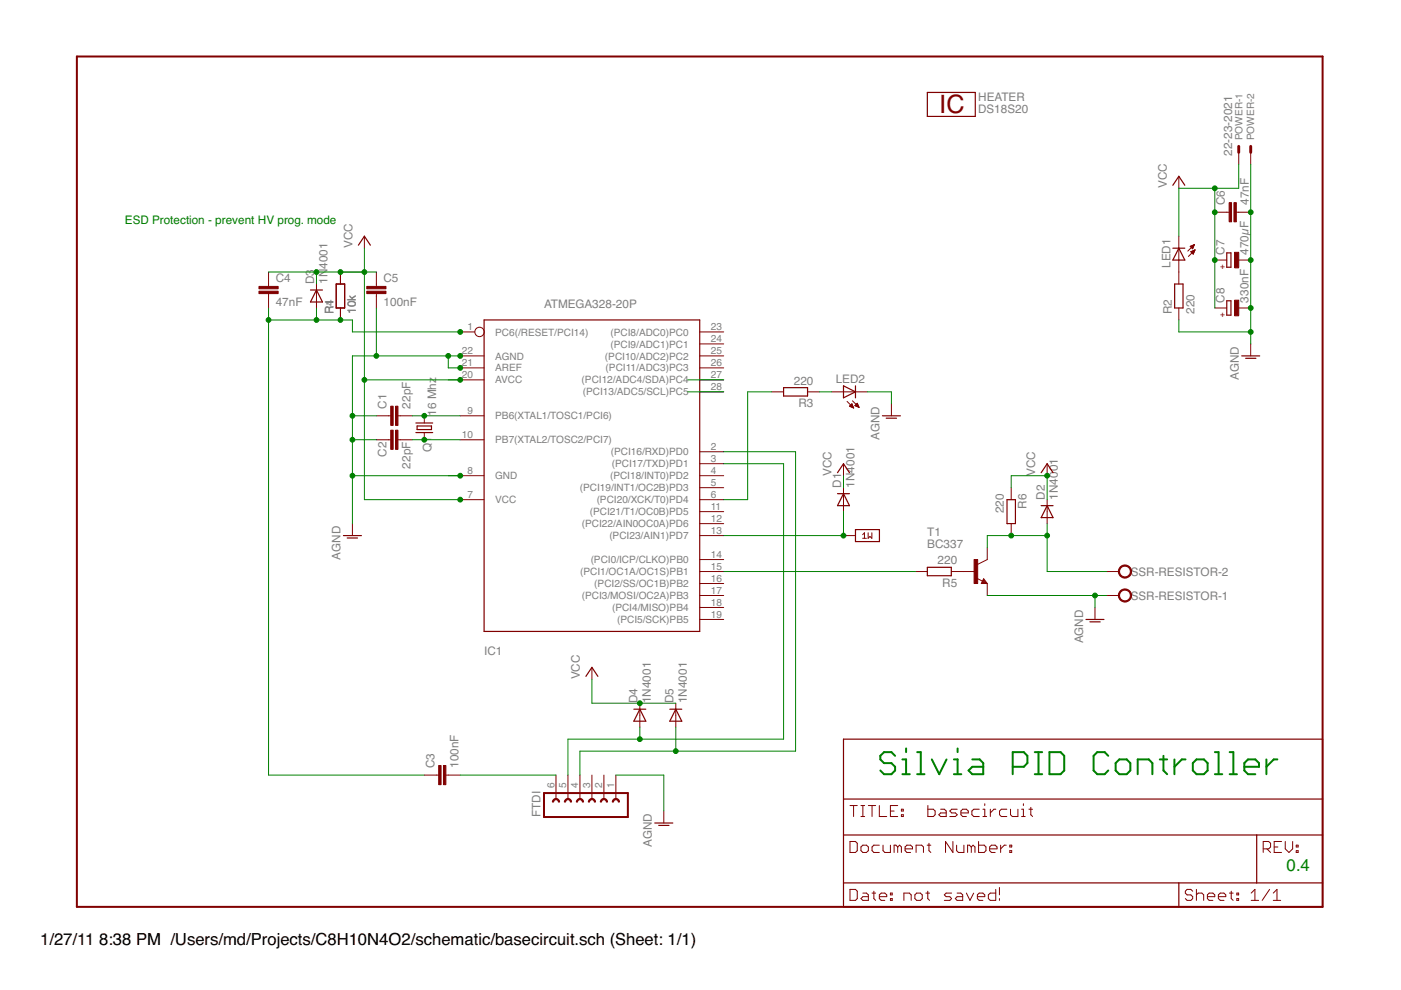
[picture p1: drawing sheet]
<svg xmlns="http://www.w3.org/2000/svg" width="297mm" height="210mm" viewBox="0 0 297 210" stroke-linecap="round" stroke-linejoin="round" font-family="sans-serif">
<g fill="#800000" stroke="#800000" stroke-width=".21">
<path d="M77.3 50.1v2.5z"/>
<path d="M74.7 111v2.6z"/>
<path d="M148.4 131.3h5z"/>
<path d="M97.6 93.2h5z"/>
<path d="M97.6 88.2h5z"/>
<path d="M97.6 100.9h5z"/>
<path d="M97.6 105.9h5z"/>
<path d="M97.6 75.5h5z"/>
<path d="M97.6 78h5z"/>
<path d="M97.6 80.5h5z"/>
<path d="M148.4 128.8h5z"/>
<path d="M148.4 126.3h5z"/>
<path d="M148.4 123.7h5z"/>
<path d="M148.4 121.2h5z"/>
<path d="M148.4 118.6h5z"/>
<path d="M148.4 113.6h5z"/>
<path d="M148.4 111h5z"/>
<path d="M148.4 108.5h5z"/>
<path d="M148.4 105.9h5z"/>
<path d="M148.4 103.4h5z"/>
<path d="M148.4 100.9h5z"/>
<path d="M148.4 98.3h5z"/>
<path d="M148.4 95.8h5z"/>
<path d="M148.4 83.1h5z"/>
<path d="M148.4 80.5h5z"/>
<path d="M148.4 78h5z"/>
<path d="M148.4 75.5h5z"/>
<path d="M148.4 72.9h5z"/>
<path d="M148.4 70.4h5z"/>
<path d="M97.6 70.4h3.1z"/>
<path d="M72.2 57.7v2.5z"/>
<path d="M72.2 65.3v2.5z"/>
<path d="M79.8 88.2h2.5z"/>
<path d="M84.9 88.2h2.5z"/>
<path d="M82.3 88.2h.5z"/>
<path d="M84.4 88.2h.5z"/>
<path d="M79.8 93.2h2.5z"/>
<path d="M84.9 93.2h2.5z"/>
<path d="M82.3 93.2h.5z"/>
<path d="M84.4 93.2h.5z"/>
<path d="M180.2 188.6v2.3z"/>
<path d="M180.2 190.9h1.2z"/>
<path d="M181.4 190.9l.4-.4z"/>
<path d="M181.8 189v1.5z"/>
<path d="M181.4 188.6l.4 .4z"/>
<path d="M180.2 188.6h1.2z"/>
<path d="M182.9 189.4h.8z"/>
<path d="M183.7 189.4l.4 .3z"/>
<path d="M184.1 189.7v1.2z"/>
<path d="M182.9 190.9h1.2z"/>
<path d="M182.5 190.5l.4 .4z"/>
<path d="M182.5 190.5l.4-.4z"/>
<path d="M182.9 190.1h1.2z"/>
<path d="M185.3 189v1.5z"/>
<path d="M185.3 190.5l.4 .4z"/>
<path d="M184.9 189.4h.8z"/>
<path d="M186.8 190.9h.8z"/>
<path d="M186.4 190.5l.4 .4z"/>
<path d="M186.4 189.7v.8z"/>
<path d="M186.4 189.7l.4-.3z"/>
<path d="M186.8 189.4h.8z"/>
<path d="M187.6 189.4l.4 .3z"/>
<path d="M188 189.7v.4z"/>
<path d="M186.4 190.1h1.6z"/>
<path d="M188.8 189.4h.4z"/>
<path d="M189.2 189.4v.3z"/>
<path d="M188.8 189.7h.4z"/>
<path d="M188.8 189.4v.3z"/>
<path d="M188.8 190.5h.4z"/>
<path d="M189.2 190.5v.4z"/>
<path d="M188.8 190.9h.4z"/>
<path d="M188.8 190.5v.4z"/>
<path d="M191.6 189.4v1.5z"/>
<path d="M191.6 189.4h1.2z"/>
<path d="M192.8 189.4l.4 .3z"/>
<path d="M193.2 189.7v1.2z"/>
<path d="M194.4 190.9h.7z"/>
<path d="M195.1 190.9l.4-.4z"/>
<path d="M195.5 189.7v.8z"/>
<path d="M195.1 189.4l.4 .3z"/>
<path d="M194.4 189.4h.7z"/>
<path d="M194.4 189.4l-.4 .3z"/>
<path d="M194 189.7v.8z"/>
<path d="M194 190.5l.4 .4z"/>
<path d="M196.7 189v1.5z"/>
<path d="M196.7 190.5l.4 .4z"/>
<path d="M196.3 189.4h.8z"/>
<path d="M200.2 190.9h1.2z"/>
<path d="M201.4 190.9l.4-.4z"/>
<path d="M201.4 190.1l.4 .4z"/>
<path d="M200.6 190.1h.8z"/>
<path d="M200.2 189.7l.4 .4z"/>
<path d="M200.2 189.7l.4-.3z"/>
<path d="M200.6 189.4h1.2z"/>
<path d="M202.9 189.4h.8z"/>
<path d="M203.7 189.4l.4 .3z"/>
<path d="M204.1 189.7v1.2z"/>
<path d="M202.9 190.9h1.2z"/>
<path d="M202.5 190.5l.4 .4z"/>
<path d="M202.9 190.1l-.4 .4z"/>
<path d="M202.9 190.1h1.2z"/>
<path d="M204.9 189.4l.8 1.5z"/>
<path d="M206.4 189.4l-.7 1.5z"/>
<path d="M207.6 190.9h.8z"/>
<path d="M207.2 190.5l.4 .4z"/>
<path d="M207.2 189.7v.8z"/>
<path d="M207.2 189.7l.4-.3z"/>
<path d="M207.6 189.4h.8z"/>
<path d="M208.4 189.4l.4 .3z"/>
<path d="M208.8 189.7v.4z"/>
<path d="M207.2 190.1h1.6z"/>
<path d="M211.1 188.6v2.3z"/>
<path d="M210 190.9h1.1z"/>
<path d="M209.5 190.5l.5 .4z"/>
<path d="M209.5 189.7v.8z"/>
<path d="M209.5 189.7l.5-.3z"/>
<path d="M210 189.4h1.1z"/>
<path d="M211.9 190.5v.4z"/>
<path d="M211.9 188.2v1.5z"/>
<path d="M252.5 188.6l.4 .4z"/>
<path d="M251.7 188.6h.8z"/>
<path d="M251.7 188.6l-.4 .4z"/>
<path d="M251.3 189v.4z"/>
<path d="M251.3 189.4l.4 .3z"/>
<path d="M251.7 189.7h.8z"/>
<path d="M252.5 189.7l.4 .4z"/>
<path d="M252.9 190.1v.4z"/>
<path d="M252.5 190.9l.4-.4z"/>
<path d="M251.7 190.9h.8z"/>
<path d="M251.3 190.5l.4 .4z"/>
<path d="M253.7 188.6v2.3z"/>
<path d="M253.7 189.7l.3-.3z"/>
<path d="M254 189.4h.8z"/>
<path d="M254.8 189.4l.4 .3z"/>
<path d="M255.2 189.7v1.2z"/>
<path d="M256.4 190.9h.8z"/>
<path d="M256 190.5l.4 .4z"/>
<path d="M256 189.7v.8z"/>
<path d="M256 189.7l.4-.3z"/>
<path d="M256.4 189.4h.8z"/>
<path d="M257.2 189.4l.4 .3z"/>
<path d="M257.6 189.7v.4z"/>
<path d="M256 190.1h1.6z"/>
<path d="M258.7 190.9h.8z"/>
<path d="M258.3 190.5l.4 .4z"/>
<path d="M258.3 189.7v.8z"/>
<path d="M258.3 189.7l.4-.3z"/>
<path d="M258.7 189.4h.8z"/>
<path d="M259.5 189.4l.4 .3z"/>
<path d="M259.9 189.7v.4z"/>
<path d="M258.3 190.1h1.6z"/>
<path d="M261 189v1.5z"/>
<path d="M261 190.5l.5 .4z"/>
<path d="M260.7 189.4h.8z"/>
<path d="M262.2 189.4h.4z"/>
<path d="M262.6 189.4v.3z"/>
<path d="M262.2 189.7h.4z"/>
<path d="M262.2 189.4v.3z"/>
<path d="M262.2 190.5h.4z"/>
<path d="M262.6 190.5v.4z"/>
<path d="M262.2 190.9h.4z"/>
<path d="M262.2 190.5v.4z"/>
<path d="M265.3 189.4l.8-.8z"/>
<path d="M266.1 188.6v2.3z"/>
<path d="M265.3 190.9h1.5z"/>
<path d="M269.2 188.6l-1.6 2.3z"/>
<path d="M270 189.4l.7-.8z"/>
<path d="M270.7 188.6v2.3z"/>
<path d="M270 190.9h1.5z"/>
<path d="M267.8 178.4v2.3z"/>
<path d="M267.8 178.4h1.2z"/>
<path d="M269 178.4l.4 .4z"/>
<path d="M269.4 178.8v.8z"/>
<path d="M269.4 179.6l-.4 .4z"/>
<path d="M267.8 180h1.2z"/>
<path d="M268.6 180l.8 .7z"/>
<path d="M270.2 178.4h1.5z"/>
<path d="M270.2 178.4v2.3z"/>
<path d="M270.2 180.7h1.5z"/>
<path d="M270.2 179.6h.7z"/>
<path d="M272.5 178.4v1.6z"/>
<path d="M272.5 180l.8 .7z"/>
<path d="M273.3 180.7l.8-.7z"/>
<path d="M274.1 178.4v1.6z"/>
<path d="M274.8 179.2h.4z"/>
<path d="M275.2 179.2v.4z"/>
<path d="M274.8 179.6h.4z"/>
<path d="M274.8 179.2v.4z"/>
<path d="M274.8 180.4h.4z"/>
<path d="M275.2 180.4v.3z"/>
<path d="M274.8 180.7h.4z"/>
<path d="M274.8 180.4v.3z"/>
<path d="M181 170.8v2.3z"/>
<path d="M180.2 170.8h1.6z"/>
<path d="M182.5 173.1h.8z"/>
<path d="M182.9 170.8v2.3z"/>
<path d="M182.5 170.8h.8z"/>
<path d="M184.9 170.8v2.3z"/>
<path d="M184.1 170.8h1.6z"/>
<path d="M186.4 170.8v2.3z"/>
<path d="M186.4 173.1h1.6z"/>
<path d="M188.8 170.8h1.5z"/>
<path d="M188.8 170.8v2.3z"/>
<path d="M188.8 173.1h1.5z"/>
<path d="M188.8 172h.8z"/>
<path d="M191.1 171.6h.4z"/>
<path d="M191.5 171.6v.4z"/>
<path d="M191.1 172h.4z"/>
<path d="M191.1 171.6v.4z"/>
<path d="M191.1 172.7h.4z"/>
<path d="M191.5 172.7v.4z"/>
<path d="M191.1 173.1h.4z"/>
<path d="M191.1 172.7v.4z"/>
<path d="M180.2 178.4v2.3z"/>
<path d="M180.2 180.7h1.2z"/>
<path d="M181.4 180.7l.4-.3z"/>
<path d="M181.8 178.8v1.6z"/>
<path d="M181.4 178.4l.4 .4z"/>
<path d="M180.2 178.4h1.2z"/>
<path d="M182.9 180.7h.8z"/>
<path d="M183.7 180.7l.4-.3z"/>
<path d="M184.1 179.6v.8z"/>
<path d="M183.7 179.2l.4 .4z"/>
<path d="M182.9 179.2h.8z"/>
<path d="M182.5 179.6l.4-.4z"/>
<path d="M182.5 179.6v.8z"/>
<path d="M182.5 180.4l.4 .3z"/>
<path d="M185.3 179.2h1.1z"/>
<path d="M184.9 179.6l.4-.4z"/>
<path d="M184.9 179.6v.8z"/>
<path d="M184.9 180.4l.4 .3z"/>
<path d="M185.3 180.7h1.1z"/>
<path d="M187.2 179.2v1.2z"/>
<path d="M187.2 180.4l.4 .3z"/>
<path d="M187.6 180.7h1.2z"/>
<path d="M188.8 179.2v1.5z"/>
<path d="M189.6 179.2v1.5z"/>
<path d="M189.6 179.2h.3z"/>
<path d="M189.9 179.2l.4 .4z"/>
<path d="M190.3 179.6v1.1z"/>
<path d="M190.3 179.6l.4-.4z"/>
<path d="M190.7 179.2l.4 .4z"/>
<path d="M191.1 179.6v1.1z"/>
<path d="M192.3 180.7h.8z"/>
<path d="M191.9 180.4l.4 .3z"/>
<path d="M191.9 179.6v.8z"/>
<path d="M191.9 179.6l.4-.4z"/>
<path d="M192.3 179.2h.8z"/>
<path d="M193.1 179.2l.4 .4z"/>
<path d="M193.5 179.6v.4z"/>
<path d="M191.9 180h1.6z"/>
<path d="M194.2 179.2v1.5z"/>
<path d="M194.2 179.2h1.2z"/>
<path d="M195.4 179.2l.4 .4z"/>
<path d="M195.8 179.6v1.1z"/>
<path d="M197 178.8v1.6z"/>
<path d="M197 180.4l.4 .3z"/>
<path d="M196.6 179.2h.8z"/>
<path d="M200.5 178.4v2.3z"/>
<path d="M200.5 178.4l1.5 2.3z"/>
<path d="M202 178.4v2.3z"/>
<path d="M202.8 179.2v1.2z"/>
<path d="M202.8 180.4l.4 .3z"/>
<path d="M203.2 180.7h1.2z"/>
<path d="M204.4 179.2v1.5z"/>
<path d="M205.1 179.2v1.5z"/>
<path d="M205.1 179.2h.4z"/>
<path d="M205.5 179.2l.4 .4z"/>
<path d="M205.9 179.6v1.1z"/>
<path d="M205.9 179.6l.4-.4z"/>
<path d="M206.3 179.2l.4 .4z"/>
<path d="M206.7 179.6v1.1z"/>
<path d="M207.5 178.4v2.3z"/>
<path d="M207.5 180.7h1.2z"/>
<path d="M208.7 180.7l.3-.3z"/>
<path d="M209 179.6v.8z"/>
<path d="M208.7 179.2l.3 .4z"/>
<path d="M207.5 179.2h1.2z"/>
<path d="M210.2 180.7h.8z"/>
<path d="M209.8 180.4l.4 .3z"/>
<path d="M209.8 179.6v.8z"/>
<path d="M209.8 179.6l.4-.4z"/>
<path d="M210.2 179.2h.8z"/>
<path d="M211 179.2l.4 .4z"/>
<path d="M211.4 179.6v.4z"/>
<path d="M209.8 180h1.6z"/>
<path d="M212.2 179.2v1.5z"/>
<path d="M212.2 180l.7-.8z"/>
<path d="M212.9 179.2h.4z"/>
<path d="M214.1 179.2h.4z"/>
<path d="M214.5 179.2v.4z"/>
<path d="M214.1 179.6h.4z"/>
<path d="M214.1 179.2v.4z"/>
<path d="M214.1 180.4h.4z"/>
<path d="M214.5 180.4v.3z"/>
<path d="M214.1 180.7h.4z"/>
<path d="M214.1 180.4v.3z"/>
<path d="M196.7 170.8v2.3z"/>
<path d="M196.7 173.1h1.2z"/>
<path d="M197.9 173.1l.4-.4z"/>
<path d="M198.3 172v.7z"/>
<path d="M197.9 171.6l.4 .4z"/>
<path d="M196.7 171.6h1.2z"/>
<path d="M199.4 171.6h.8z"/>
<path d="M200.2 171.6l.4 .4z"/>
<path d="M200.6 172v1.1z"/>
<path d="M199.4 173.1h1.2z"/>
<path d="M199.1 172.7l.3 .4z"/>
<path d="M199.1 172.7l.3-.3z"/>
<path d="M199.4 172.4h1.2z"/>
<path d="M201.4 173.1h1.2z"/>
<path d="M202.6 173.1l.3-.4z"/>
<path d="M202.6 172.4l.3 .3z"/>
<path d="M201.8 172.4h.8z"/>
<path d="M201.4 172l.4 .4z"/>
<path d="M201.4 172l.4-.4z"/>
<path d="M201.8 171.6h1.1z"/>
<path d="M204.1 173.1h.8z"/>
<path d="M203.7 172.7l.4 .4z"/>
<path d="M203.7 172v.7z"/>
<path d="M203.7 172l.4-.4z"/>
<path d="M204.1 171.6h.8z"/>
<path d="M204.9 171.6l.4 .4z"/>
<path d="M205.3 172v.4z"/>
<path d="M203.7 172.4h1.6z"/>
<path d="M206.5 171.6h1.1z"/>
<path d="M206.1 172l.4-.4z"/>
<path d="M206.1 172v.7z"/>
<path d="M206.1 172.7l.4 .4z"/>
<path d="M206.5 173.1h1.1z"/>
<path d="M208.4 171.6h.4z"/>
<path d="M208.8 171.6v1.5z"/>
<path d="M208.4 173.1h.8z"/>
<path d="M208.8 170.4v.4z"/>
<path d="M210 171.6v1.5z"/>
<path d="M210.7 171.6l-.7 .8z"/>
<path d="M210.7 171.6h.4z"/>
<path d="M212.3 171.6h1.2z"/>
<path d="M212.3 171.6l-.4 .4z"/>
<path d="M211.9 172v.7z"/>
<path d="M211.9 172.7l.4 .4z"/>
<path d="M212.3 173.1h1.2z"/>
<path d="M214.2 171.6v1.1z"/>
<path d="M214.2 172.7l.4 .4z"/>
<path d="M214.6 173.1h1.2z"/>
<path d="M215.8 171.6v1.5z"/>
<path d="M216.6 171.6h.4z"/>
<path d="M217 171.6v1.5z"/>
<path d="M216.6 173.1h.8z"/>
<path d="M217 170.4v.4z"/>
<path d="M218.5 171.2v1.5z"/>
<path d="M218.5 172.7l.4 .4z"/>
<path d="M218.1 171.6h.8z"/>
<path d="M90 88.2v1.5z"/>
<path d="M90 91.7v1.5z"/>
<path d="M79.8 57.7v2.5z"/>
<path d="M79.8 62.8v2.5z"/>
<path d="M79.8 60.2v.5z"/>
<path d="M79.8 62.3v.5z"/>
<path d="M130.6 164.3v5.1z"/>
<path d="M128 164.3v5.1z"/>
<path d="M125.5 164.3v5.1z"/>
<path d="M123 164.3v5.1z"/>
<path d="M120.4 164.3v5.1z"/>
<path d="M117.9 164.3v5.1z"/>
<path d="M140.7 172v2.5z"/>
<path d="M262.6 32.3v2.5z"/>
<path d="M265.2 32.3v2.5z"/>
<path d="M249.9 37.4v2.5z"/>
<path d="M265.2 72.9v2.6z"/>
<path d="M178.8 113.6h2.6z"/>
<path d="M183.3 113l-.4 .4z"/>
<path d="M183.3 113v1.1z"/>
<path d="M182.9 114.1h.8z"/>
<path d="M184.1 113v1.1z"/>
<path d="M184.1 114.1l.3-.4z"/>
<path d="M184.4 113.7l.4 .4z"/>
<path d="M184.8 113v1.1z"/>
<path d="M234.7 126.3h2.5z"/>
<path d="M234.7 121.2h2.5z"/>
<path d="M232.2 128.8v2.5z"/>
<path d="M90 164.3h2.5z"/>
<path d="M95 164.3h2.6z"/>
<path d="M92.5 164.3h.5z"/>
<path d="M94.5 164.3h.5z"/>
<path d="M178.8 98.3v2.6z"/>
<path d="M222 98.3v2.6z"/>
<path d="M178.8 105.9v2.6z"/>
<path d="M178.8 103.4v2.5z"/>
<path d="M222 108.5v2.5z"/>
<path d="M222 105.9v2.6z"/>
<path d="M67.1 62.8v2.5z"/>
<path d="M67.1 60.2v2.6z"/>
<path d="M56.9 57.7v2.5z"/>
<path d="M56.9 62.8v2.5z"/>
<path d="M56.9 60.2v.5z"/>
<path d="M56.9 62.3v.5z"/>
<path d="M257.6 45h2.5z"/>
<path d="M262.6 45h2.6z"/>
<path d="M260.1 45h.5z"/>
<path d="M262.1 45h.5z"/>
<path d="M262.6 55.1h2.6z"/>
<path d="M257.6 55.1h2.5z"/>
<path d="M262.6 65.3h2.6z"/>
<path d="M257.6 65.3h2.5z"/>
<path d="M135.7 151.6v2.6z"/>
<path d="M135.7 149.1v2.5z"/>
<path d="M143.3 151.6v2.6z"/>
<path d="M143.3 149.1v2.5z"/>
<path d="M125.5 141.5v2.5z"/>
<path d="M249.9 50.1v2.5z"/>
<path d="M249.9 55.1v2.6z"/>
<path d="M249.9 52.6v2.5z"/>
<path d="M252 54.4l1.4-1.4z"/>
<path d="M251.8 53.2l1.4-1.3z"/>
<path d="M253.4 53l-.4 .9z"/>
<path d="M252.5 53.4l.5 .5z"/>
<path d="M252.5 53.4l.9-.4z"/>
<path d="M252.9 53.7h.1z"/>
<path d="M252.7 53.6h.4z"/>
<path d="M252.6 53.5h.6z"/>
<path d="M252.5 53.4h.7z"/>
<path d="M252.8 53.3h.5z"/>
<path d="M253 53.1h.3z"/>
<path d="M253.2 51.9l-.3 .8z"/>
<path d="M252.3 52.2l.6 .5z"/>
<path d="M252.3 52.2l.9-.3z"/>
<path d="M252.8 52.7h.1z"/>
<path d="M252.7 52.5h.2z"/>
<path d="M252.5 52.4h.5z"/>
<path d="M252.4 52.3h.6z"/>
<path d="M252.5 52.2h.6z"/>
<path d="M252.8 52h.4z"/>
<path d="M253 51.9h.2z"/>
<path d="M181.4 83.1h2.5z"/>
<path d="M176.3 83.1h2.5z"/>
<path d="M178.8 83.1h2.6z"/>
<path d="M179.6 85.1l1.4 1.4z"/>
<path d="M180.7 85l1.4 1.4z"/>
<path d="M180.1 86.1l.9 .4z"/>
<path d="M180.1 86.1l.5-.5z"/>
<path d="M180.6 85.6l.4 .9z"/>
<path d="M180.8 86.4h.2z"/>
<path d="M180.5 86.3h.4z"/>
<path d="M180.2 86.2h.6z"/>
<path d="M180.2 86.1h.6z"/>
<path d="M180.3 85.9h.4z"/>
<path d="M180.4 85.8h.3z"/>
<path d="M181.3 86l.8 .4z"/>
<path d="M181.3 86l.5-.5z"/>
<path d="M181.8 85.5l.3 .9z"/>
<path d="M181.9 86.3h.2z"/>
<path d="M181.7 86.2h.4z"/>
<path d="M181.4 86.1h.6z"/>
<path d="M181.3 85.9h.6z"/>
<path d="M181.4 85.8h.5z"/>
<path d="M181.6 85.7h.2z"/>
<path d="M249.9 57.7v2.5z"/>
<path d="M249.9 65.3v2.5z"/>
<path d="M163.6 83.1h2.5z"/>
<path d="M171.2 83.1h2.6z"/>
<path d="M189 85.6v2.6z"/>
<path d="M194.1 121.2h2.5z"/>
<path d="M201.7 121.2h2.5z"/>
<path d="M214.4 111v2.6z"/>
<path d="M214.4 103.4v2.5z"/>
<path d="M204.2 121.2h2.6z"/>
<path d="M209.3 123.7v2.6z"/>
<path d="M209.3 116.1v2.5z"/>
<path d="M207.3 119.7l2-1.1z"/>
<path d="M208.6 122.7l.7 1z"/>
<path d="M208 123.7h1.3z"/>
<path d="M208.6 122.7l-.6 1z"/>
<path d="M207.1 122.6l1.2 .6z"/>
<path d="M125 169.5a.76 .76 0 0 1 .8-.2 .76 .76 0 0 1 .5 .8h-.3a.51 .51 0 0 0-.5-.5 .51 .51 0 0 0-.5 .5h-.3z" fill-rule="evenodd"/>
<path d="M127.5 169.5a.76 .76 0 0 1 .8-.2 .76 .76 0 0 1 .5 .8h-.3a.51 .51 0 0 0-.5-.5 .51 .51 0 0 0-.5 .5h-.2z" fill-rule="evenodd"/>
<path d="M130 169.5a.77 .77 0 0 1 .9-.2 .77 .77 0 0 1 .4 .8h-.2a.51 .51 0 0 0-.5-.5 .51 .51 0 0 0-.5 .5h-.3z" fill-rule="evenodd"/>
<path d="M119.9 169.5a.76 .76 0 0 1 .8-.2 .76 .76 0 0 1 .5 .8h-.3a.51 .51 0 0 0-.5-.5 .51 .51 0 0 0-.5 .5h-.2z" fill-rule="evenodd"/>
<path d="M122.4 169.5a.76 .76 0 0 1 .9-.2 .76 .76 0 0 1 .4 .8h-.2a.51 .51 0 0 0-.5-.5 .51 .51 0 0 0-.6 .5h-.2z" fill-rule="evenodd"/>
<path d="M117.3 169.5a.76 .76 0 0 1 .9-.2 .76 .76 0 0 1 .4 .8h-.2a.51 .51 0 0 0-.5-.5 .51 .51 0 0 0-.5 .5h-.3z" fill-rule="evenodd"/>
<path d="M237.5 125.3a1.4 1.4 0 0 1 2.2 .2 1.4 1.4 0 0 1-.8 2.1 1.4 1.4 0 0 1-1.8-1.3h.3a1.15 1.15 0 0 1 1.6-1.1 1.15 1.15 0 0 1 .3 1.9 1.15 1.15 0 0 1-1.9-.6v-.2h-.3z" fill-rule="evenodd"/>
<path d="M237.5 120.2a1.4 1.4 0 0 1 2.2 .3 1.4 1.4 0 0 1-.8 2 1.4 1.4 0 0 1-1.8-1.3h.3a1.15 1.15 0 0 1 1.6-1.1 1.15 1.15 0 0 1 .3 1.9 1.15 1.15 0 0 1-1.9-.5v-.3h-.3z" fill-rule="evenodd"/>
</g>
<g fill="#800000" stroke="#800000" stroke-width=".25">
<path d="M77.3 50.1l1.2 1.9z"/>
<path d="M77.3 50.1l-1.3 1.9z"/>
<path d="M72.8 113.6h3.8z"/>
<path d="M73.6 114.1h2.2z"/>
<path d="M102.6 67.8h45.8z"/>
<path d="M148.4 67.8v66.1z"/>
<path d="M102.6 133.9h45.8z"/>
<path d="M102.6 67.8v66.1z"/>
<path d="M73.1 60.2v5.1z"/>
<path d="M71.3 60.2v5.1z"/>
<path d="M71.3 60.2h1.8z"/>
<path d="M71.3 65.3h1.8z"/>
<path d="M178.8 192.3h71.1z"/>
<path d="M266.4 177h14z"/>
<path d="M178.8 187.2v5.1z"/>
<path d="M178.8 187.2h71.1z"/>
<path d="M178.8 177v10.2z"/>
<path d="M280.4 177v10.2z"/>
<path d="M249.9 187.2v5.1z"/>
<path d="M249.9 187.2h16.5z"/>
<path d="M249.9 192.3h30.5z"/>
<path d="M266.4 177v10.2z"/>
<path d="M178.8 177h87.6z"/>
<path d="M266.4 187.2h14z"/>
<path d="M280.4 187.2v5.1z"/>
<path d="M178.8 169.4v7.6z"/>
<path d="M178.8 156.7h101.6z"/>
<path d="M280.4 156.7v12.7z"/>
<path d="M178.8 169.4h101.6z"/>
<path d="M178.8 156.7v12.7z"/>
<path d="M280.4 169.4v7.6z"/>
<path d="M88.4 91.1h3.1z"/>
<path d="M91.5 90.3v.8z"/>
<path d="M88.4 90.3h3.1z"/>
<path d="M88.4 90.3v.8z"/>
<path d="M88.2 89.7h3.5z"/>
<path d="M88.2 91.7h3.5z"/>
<path d="M138.8 174.5h3.8z"/>
<path d="M139.7 175h2.1z"/>
<path d="M249.9 37.4l1.3 1.9z"/>
<path d="M249.9 37.4l-1.2 1.9z"/>
<path d="M263.3 75.5h3.8z"/>
<path d="M264.1 76h2.2z"/>
<path d="M196.6 19.6h10.2z"/>
<path d="M206.8 19.6v5.1z"/>
<path d="M196.6 24.7h10.2z"/>
<path d="M196.6 19.6v5.1z"/>
<path d="M181.4 114.8h5.1z"/>
<path d="M181.4 112.3v2.5z"/>
<path d="M181.4 112.3h5.1z"/>
<path d="M186.5 112.3v2.5z"/>
<path d="M230.3 131.3h3.8z"/>
<path d="M231.1 131.8h2.2z"/>
<path d="M178.8 98.3l1.3 1.9z"/>
<path d="M178.8 98.3l-1.2 1.9z"/>
<path d="M222 98.3l1.3 1.9z"/>
<path d="M222 98.3l-1.3 1.9z"/>
<path d="M178.8 104.7l1.3 2.5z"/>
<path d="M178.8 104.7l-1.2 2.5z"/>
<path d="M177.6 104.7h1.2z"/>
<path d="M177.6 107.2h2.5z"/>
<path d="M178.8 104.7h1.3z"/>
<path d="M222 107.2l1.3 2.5z"/>
<path d="M222 107.2l-1.3 2.5z"/>
<path d="M220.7 107.2h1.3z"/>
<path d="M220.7 109.7h2.6z"/>
<path d="M222 107.2h1.3z"/>
<path d="M67.1 61.5l1.3 2.5z"/>
<path d="M67.1 61.5l-1.3 2.5z"/>
<path d="M65.8 61.5h1.3z"/>
<path d="M65.8 64h2.6z"/>
<path d="M67.1 61.5h1.3z"/>
<path d="M261 53.6v3.1z"/>
<path d="M260.1 53.6h.9z"/>
<path d="M260.1 56.7h.9z"/>
<path d="M260.1 53.6v3.1z"/>
<path d="M261 63.8v3z"/>
<path d="M260.1 63.8h.9z"/>
<path d="M260.1 66.8h.9z"/>
<path d="M260.1 63.8v3z"/>
<path d="M135.7 150.4l1.2 2.5z"/>
<path d="M135.7 150.4l-1.3 2.5z"/>
<path d="M134.4 150.4h1.3z"/>
<path d="M134.4 152.9h2.5z"/>
<path d="M135.7 150.4h1.2z"/>
<path d="M143.3 150.4l1.2 2.5z"/>
<path d="M143.3 150.4l-1.3 2.5z"/>
<path d="M142 150.4h1.3z"/>
<path d="M142 152.9h2.5z"/>
<path d="M143.3 150.4h1.2z"/>
<path d="M125.5 141.5l1.3 1.9z"/>
<path d="M125.5 141.5l-1.3 1.9z"/>
<path d="M249.9 52.6l-1.2 2.5z"/>
<path d="M249.9 52.6l1.3 2.5z"/>
<path d="M248.7 52.6h1.2z"/>
<path d="M249.9 52.6h1.3z"/>
<path d="M248.7 55.1h1.2z"/>
<path d="M249.9 55.1h1.3z"/>
<path d="M178.8 81.8l2.6 1.3z"/>
<path d="M178.8 84.3l2.6-1.2z"/>
<path d="M181.4 81.8v1.3z"/>
<path d="M181.4 83.1v1.2z"/>
<path d="M178.8 81.8v1.3z"/>
<path d="M178.8 83.1v1.2z"/>
<path d="M250.8 60.2v5.1z"/>
<path d="M249 60.2v5.1z"/>
<path d="M249 60.2h1.8z"/>
<path d="M249 65.3h1.8z"/>
<path d="M166.1 82.2h5.1z"/>
<path d="M166.1 84h5.1z"/>
<path d="M166.1 82.2v1.8z"/>
<path d="M171.2 82.2v1.8z"/>
<path d="M187.1 88.2h3.8z"/>
<path d="M187.9 88.7h2.2z"/>
<path d="M196.6 120.3h5.1z"/>
<path d="M196.6 122.1h5.1z"/>
<path d="M196.6 120.3v1.8z"/>
<path d="M201.7 120.3v1.8z"/>
<path d="M213.5 105.9v5.1z"/>
<path d="M215.3 105.9v5.1z"/>
<path d="M213.5 111h1.8z"/>
<path d="M213.5 105.9h1.8z"/>
<path d="M208.3 123.6h.8z"/>
<path d="M208.6 123l.5 .6z"/>
<path d="M208.6 123l-.3 .5z"/>
<path d="M208.3 123.5h.4z"/>
<path d="M208.6 123.2l.1 .3z"/>
</g>
<circle cx="101.7" cy="70.4" r=".99" fill="none" stroke="#800000" stroke-width=".21"/>
<g fill="#800000" stroke="#800000" stroke-width=".21">
<path d="M83.9 86.1h.5v4.1h-.5z"/>
<path d="M82.8 86.1h.6v4.1h-.6z"/>
<path d="M83.9 91.2h.5v4.1h-.5z"/>
<path d="M82.8 91.2h.6v4.1h-.6z"/>
<path d="M77.8 61.7h4v.6h-4z"/>
<path d="M77.8 60.7h4v.5h-4z"/>
<path d="M94 162.3h.5v4.1h-.5z"/>
<path d="M93 162.3h.5v4.1h-.5z"/>
<path d="M54.9 61.7h4.1v.6h-4.1z"/>
<path d="M54.9 60.7h4.1v.5h-4.1z"/>
<path d="M261.6 43h.5v4h-.5z"/>
<path d="M260.6 43h.5v4h-.5z"/>
<path d="M261.7 53.5h.9v3.3h-.9z"/>
<path d="M261.7 63.6h.9v3.4h-.9z"/>
<path d="M206.5 118.6h.8v5.1h-.8z"/>
</g>
<g fill="#800000" stroke="#800000" stroke-width=".42">
<path d="M280.4 12v180.3z"/>
<path d="M16.3 12h264.1z"/>
<path d="M16.3 12v180.3z"/>
<path d="M16.3 192.3h264.1z"/>
<path d="M133.1 168.1v5.1z"/>
<path d="M115.3 173.2h17.8z"/>
<path d="M115.3 168.1h17.8z"/>
<path d="M115.3 168.1v5.1z"/>
</g>
<g fill="#800000" stroke="#800000" stroke-width=".61">
<path d="M262.6 31v1.3z"/>
<path d="M265.2 31v1.3z"/>
</g>
<g fill="#008000" stroke="#008000" stroke-width=".42">
<path d="M189 159.5l.8 .8z"/>
<path d="M187.4 159.5h1.6z"/>
<path d="M187.4 159.5l-.8 .8z"/>
<path d="M186.6 160.3v.7z"/>
<path d="M186.6 161l.8 .8z"/>
<path d="M187.4 161.8h1.6z"/>
<path d="M189 161.8l.8 .8z"/>
<path d="M189.8 162.6v.8z"/>
<path d="M189.8 163.4l-.8 .7z"/>
<path d="M187.4 164.1h1.6z"/>
<path d="M186.6 163.4l.8 .7z"/>
<path d="M191.3 161h.8z"/>
<path d="M192.1 161v3.1z"/>
<path d="M191.3 164.1h1.6z"/>
<path d="M192.1 158.7v.8z"/>
<path d="M194.5 159.5h.7z"/>
<path d="M195.2 159.5v4.6z"/>
<path d="M194.5 164.1h1.5z"/>
<path d="M197.6 161l1.5 3.1z"/>
<path d="M200.7 161l-1.6 3.1z"/>
<path d="M202.2 161h.8z"/>
<path d="M203 161v3.1z"/>
<path d="M202.2 164.1h1.6z"/>
<path d="M203 158.7v.8z"/>
<path d="M206.1 161h1.6z"/>
<path d="M207.7 161l.8 .8z"/>
<path d="M208.5 161.8v2.3z"/>
<path d="M206.1 164.1h2.4z"/>
<path d="M205.4 163.4l.7 .7z"/>
<path d="M205.4 163.4l.7-.8z"/>
<path d="M206.1 162.6h2.4z"/>
<path d="M214.7 159.5v4.6z"/>
<path d="M214.7 159.5h2.4z"/>
<path d="M217.1 159.5l.7 .8z"/>
<path d="M217.8 160.3v1.5z"/>
<path d="M217.8 161.8l-.7 .8z"/>
<path d="M214.7 162.6h2.4z"/>
<path d="M219.4 164.1h1.6z"/>
<path d="M220.2 159.5v4.6z"/>
<path d="M219.4 159.5h1.6z"/>
<path d="M222.5 159.5v4.6z"/>
<path d="M222.5 164.1h2.4z"/>
<path d="M224.9 164.1l.7-.7z"/>
<path d="M225.6 160.3v3.1z"/>
<path d="M224.9 159.5l.7 .8z"/>
<path d="M222.5 159.5h2.4z"/>
<path d="M234.2 159.5l.8 .8z"/>
<path d="M232.6 159.5h1.6z"/>
<path d="M232.6 159.5l-.7 .8z"/>
<path d="M231.9 160.3v3.1z"/>
<path d="M231.9 163.4l.7 .7z"/>
<path d="M232.6 164.1h1.6z"/>
<path d="M235 163.4l-.8 .7z"/>
<path d="M237.3 164.1h1.6z"/>
<path d="M239.6 163.4l-.7 .7z"/>
<path d="M239.6 161.8v1.6z"/>
<path d="M238.9 161l.7 .8z"/>
<path d="M237.3 161h1.6z"/>
<path d="M237.3 161l-.8 .8z"/>
<path d="M236.5 161.8v1.6z"/>
<path d="M236.5 163.4l.8 .7z"/>
<path d="M241.2 161v3.1z"/>
<path d="M241.2 161h2.4z"/>
<path d="M243.6 161l.7 .8z"/>
<path d="M244.3 161.8v2.3z"/>
<path d="M246.7 160.3v3.1z"/>
<path d="M246.7 163.4l.8 .7z"/>
<path d="M245.9 161h1.6z"/>
<path d="M249 161v3.1z"/>
<path d="M249 162.6l1.6-1.6z"/>
<path d="M250.6 161h.8z"/>
<path d="M253.7 164.1h1.5z"/>
<path d="M255.2 164.1l.8-.7z"/>
<path d="M256 161.8v1.6z"/>
<path d="M255.2 161l.8 .8z"/>
<path d="M253.7 161h1.5z"/>
<path d="M253.7 161l-.8 .8z"/>
<path d="M252.9 161.8v1.6z"/>
<path d="M252.9 163.4l.8 .7z"/>
<path d="M257.6 159.5h.8z"/>
<path d="M258.4 159.5v4.6z"/>
<path d="M257.6 164.1h1.5z"/>
<path d="M260.7 159.5h.8z"/>
<path d="M261.5 159.5v4.6z"/>
<path d="M260.7 164.1h1.6z"/>
<path d="M264.6 164.1h1.5z"/>
<path d="M263.8 163.4l.8 .7z"/>
<path d="M263.8 161.8v1.6z"/>
<path d="M263.8 161.8l.8-.8z"/>
<path d="M264.6 161h1.5z"/>
<path d="M266.1 161l.8 .8z"/>
<path d="M266.9 161.8v.8z"/>
<path d="M263.8 162.6h3.1z"/>
<path d="M268.5 161v3.1z"/>
<path d="M268.5 162.6l1.6-1.6z"/>
<path d="M270.1 161h.7z"/>
</g>
<g fill="#008000" stroke="#008000" stroke-width=".21">
<path d="M95 100.9h2.6z"/>
<path d="M74.7 100.9h22.9z"/>
<path d="M74.7 100.9v10.1z"/>
<path d="M74.7 93.2h5.1z"/>
<path d="M74.7 93.2v7.7z"/>
<path d="M74.7 88.2h5.1z"/>
<path d="M74.7 88.2v5z"/>
<path d="M74.7 75.5v12.7z"/>
<path d="M74.7 75.5h5.1z"/>
<path d="M79.8 75.5h15.2z"/>
<path d="M95 75.5h2.6z"/>
<path d="M79.8 65.3v10.2z"/>
<path d="M95 78h2.6z"/>
<path d="M95 75.5v2.5z"/>
<path d="M130.6 164.3h10.1z"/>
<path d="M140.7 164.3v7.7z"/>
<path d="M265.2 70.4v2.5z"/>
<path d="M265.2 65.3v5.1z"/>
<path d="M265.2 55.1v10.2z"/>
<path d="M265.2 45v10.1z"/>
<path d="M265.2 34.8v10.2z"/>
<path d="M249.9 70.4h15.3z"/>
<path d="M249.9 67.8v2.6z"/>
<path d="M209.3 126.3h22.9z"/>
<path d="M232.2 126.3h2.5z"/>
<path d="M232.2 126.3v2.5z"/>
<path d="M183.9 83.1h5.1z"/>
<path d="M189 83.1v2.5z"/>
<path d="M95 80.5h2.6z"/>
<path d="M77.3 80.5h20.3z"/>
<path d="M77.3 57.7v22.8z"/>
<path d="M77.3 52.6v5.1z"/>
<path d="M77.3 105.9h20.3z"/>
<path d="M77.3 80.5v25.4z"/>
<path d="M72.2 57.7h5.1z"/>
<path d="M72.2 57.7h7.6z"/>
<path d="M67.1 57.7h5.1z"/>
<path d="M56.9 57.7h10.2z"/>
<path d="M67.1 57.7v2.5z"/>
<path d="M222 100.9v5z"/>
<path d="M214.4 100.9v2.5z"/>
<path d="M214.4 100.9h7.6z"/>
<path d="M178.8 100.9v2.5z"/>
<path d="M257.6 55.1v10.2z"/>
<path d="M257.6 45v10.1z"/>
<path d="M262.6 34.8v5.1z"/>
<path d="M257.6 39.9h5z"/>
<path d="M257.6 39.9v5.1z"/>
<path d="M249.9 39.9h7.7z"/>
<path d="M135.7 149.1h7.6z"/>
<path d="M125.5 149.1h10.2z"/>
<path d="M125.5 144v5.1z"/>
<path d="M87.4 88.2h2.6z"/>
<path d="M90 88.2h7.6z"/>
<path d="M87.4 93.2h2.6z"/>
<path d="M90 93.2h7.6z"/>
<path d="M56.9 164.3h33.1z"/>
<path d="M56.9 67.8v96.5z"/>
<path d="M67.1 67.8h5.1z"/>
<path d="M72.2 67.8h2.5z"/>
<path d="M74.7 67.8v2.6z"/>
<path d="M74.7 70.4h22.9z"/>
<path d="M56.9 65.3v2.5z"/>
<path d="M56.9 67.8h10.2z"/>
<path d="M67.1 65.3v2.5z"/>
<path d="M153.4 98.3h12.7z"/>
<path d="M166.1 98.3v58.4z"/>
<path d="M135.7 156.7h30.4z"/>
<path d="M120.4 156.7h15.3z"/>
<path d="M120.4 156.7v7.6z"/>
<path d="M135.7 154.2v2.5z"/>
<path d="M123 159.3v5z"/>
<path d="M123 159.3h20.3z"/>
<path d="M143.3 154.2v5.1z"/>
<path d="M143.3 159.3h25.4z"/>
<path d="M153.4 95.8h15.3z"/>
<path d="M168.7 95.8v63.5z"/>
<path d="M145.8 83.1h7.6z"/>
<path d="M145.8 80.5h7.6z"/>
<path d="M153.4 113.6h25.4z"/>
<path d="M178.8 108.5v5.1z"/>
<path d="M97.6 164.3h20.3z"/>
<path d="M173.8 83.1h2.5z"/>
<path d="M158.5 83.1h5.1z"/>
<path d="M158.5 83.1v22.8z"/>
<path d="M153.4 105.9h5.1z"/>
<path d="M249.9 39.9v10.2z"/>
<path d="M153.4 121.2h40.7z"/>
<path d="M209.3 113.6v2.5z"/>
<path d="M209.3 113.6h5.1z"/>
<path d="M222 121.2h12.7z"/>
<path d="M222 111v2.6z"/>
<path d="M222 113.6v7.6z"/>
<path d="M214.4 113.6h7.6z"/>
<circle cx="97.6" cy="100.9" r=".51"/>
<circle cx="74.7" cy="100.9" r=".51"/>
<circle cx="74.7" cy="93.2" r=".51"/>
<circle cx="74.7" cy="88.2" r=".51"/>
<circle cx="97.6" cy="75.5" r=".51"/>
<circle cx="79.8" cy="75.5" r=".51"/>
<circle cx="97.6" cy="78" r=".51"/>
<circle cx="95" cy="75.5" r=".51"/>
<circle cx="265.2" cy="45" r=".51"/>
<circle cx="265.2" cy="55.1" r=".51"/>
<circle cx="265.2" cy="65.3" r=".51"/>
<circle cx="265.2" cy="70.4" r=".51"/>
<circle cx="232.2" cy="126.3" r=".51"/>
<circle cx="77.3" cy="57.7" r=".51"/>
<circle cx="77.3" cy="80.5" r=".51"/>
<circle cx="97.6" cy="105.9" r=".51"/>
<circle cx="97.6" cy="80.5" r=".51"/>
<circle cx="72.2" cy="57.7" r=".51"/>
<circle cx="67.1" cy="57.7" r=".51"/>
<circle cx="222" cy="100.9" r=".51"/>
<circle cx="257.6" cy="55.1" r=".51"/>
<circle cx="257.6" cy="45" r=".51"/>
<circle cx="257.6" cy="39.9" r=".51"/>
<circle cx="135.7" cy="149.1" r=".51"/>
<circle cx="90" cy="88.2" r=".51"/>
<circle cx="90" cy="93.2" r=".51"/>
<circle cx="72.2" cy="67.8" r=".51"/>
<circle cx="97.6" cy="70.4" r=".51"/>
<circle cx="56.9" cy="67.8" r=".51"/>
<circle cx="67.1" cy="67.8" r=".51"/>
<circle cx="135.7" cy="156.7" r=".51"/>
<circle cx="143.3" cy="159.3" r=".51"/>
<circle cx="178.8" cy="113.6" r=".51"/>
<circle cx="214.4" cy="113.6" r=".51"/>
<circle cx="222" cy="113.6" r=".51"/>
</g>
<text font-size="5.4" fill="#800000" x="199.2" y="24">IC</text>
<text font-size="3.6" fill="#008000" x="272.8" y="184.7">0.4</text>
<g font-size="3.5">
<text x="8.5" y="200.4">1/27/11</text>
<text x="21" y="200.4">8:38 PM /Users/md/Projects/C8H10N4O2/schematic/basecircuit.sch (Sheet: 1/1)</text>
</g>
<g font-size="2.5" fill="#808080">
<text x="207.4" y="21.5">HEATER</text>
<text x="207.4" y="24">DS18S20</text>
<text x="261.2" y="33.1" transform="rotate(-90 261.2 33.1)">22-23-2021</text>
<text x="247.4" y="39.9" transform="rotate(-90 247.4 39.9)">VCC</text>
<text x="259.7" y="43.5" transform="rotate(-90 259.7 43.5)">C6</text>
<text x="264.8" y="43.5" transform="rotate(-90 264.8 43.5)">47nF</text>
<text x="74.7" y="52.6" transform="rotate(-90 74.7 52.6)">VCC</text>
<text x="58.5" y="59.8">C4</text>
<text x="69.4" y="57" transform="rotate(-90 69.4 57)">4001</text>
<text x="81.3" y="59.8">C5</text>
<text x="248.2" y="56.8" transform="rotate(-90 248.2 56.8)">LED1</text>
<text x="259.6" y="54" transform="rotate(-90 259.6 54)">C7</text>
<text x="264.7" y="54" transform="rotate(-90 264.7 54)">470µF</text>
<text x="58.5" y="64.9">47nF</text>
<text x="66.6" y="60.2" transform="rotate(-90 66.6 60.2)">D3</text>
<text x="69.4" y="60.2" transform="rotate(-90 69.4 60.2)">1N</text>
<text x="81.3" y="64.9">100nF</text>
<text x="115.3" y="65.3">ATMEGA328-20P</text>
<text x="259.6" y="64.2" transform="rotate(-90 259.6 64.2)">C8</text>
<text x="264.7" y="64.2" transform="rotate(-90 264.7 64.2)">330nF</text>
<text x="70.7" y="66.6" transform="rotate(-90 70.7 66.6)">R4</text>
<text x="70.7" y="66.6" transform="rotate(-90 70.7 66.6)">R1</text>
<text x="75.5" y="66.6" transform="rotate(-90 75.5 66.6)">10k</text>
<text x="248.4" y="66.6" transform="rotate(-90 248.4 66.6)">R2</text>
<text x="253.2" y="66.6" transform="rotate(-90 253.2 66.6)">220</text>
<text x="168.3" y="81.6">220</text>
<text x="177.2" y="81.3">LED2</text>
<text x="262.6" y="80.5" transform="rotate(-90 262.6 80.5)">AGND</text>
<text x="82" y="86.6" transform="rotate(-90 82 86.6)">C1</text>
<text x="87" y="86.6" transform="rotate(-90 87 86.6)">22pF</text>
<text x="92.5" y="88.2" transform="rotate(-90 92.5 88.2)">16 Mhz</text>
<text x="169.3" y="86.4">R3</text>
<text x="91.5" y="95.8" transform="rotate(-90 91.5 95.8)">Q1</text>
<text x="186.5" y="93.2" transform="rotate(-90 186.5 93.2)">AGND</text>
<text x="82" y="96.8" transform="rotate(-90 82 96.8)">C2</text>
<text x="87" y="99.3" transform="rotate(-90 87 99.3)">22pF</text>
<text x="176.3" y="100.9" transform="rotate(-90 176.3 100.9)">VCC</text>
<text x="219.5" y="100.9" transform="rotate(-90 219.5 100.9)">VCC</text>
<text x="178.4" y="103.4" transform="rotate(-90 178.4 103.4)">D1</text>
<text x="181.1" y="103.4" transform="rotate(-90 181.1 103.4)">1N4001</text>
<text x="217.7" y="107.8" transform="rotate(-90 217.7 107.8)">R6</text>
<text x="221.5" y="105.9" transform="rotate(-90 221.5 105.9)">D2</text>
<text x="224.3" y="105.9" transform="rotate(-90 224.3 105.9)">1N4001</text>
<text x="196.6" y="113.6">T1</text>
<text x="212.9" y="108.9" transform="rotate(-90 212.9 108.9)">220</text>
<text x="72.2" y="118.6" transform="rotate(-90 72.2 118.6)">AGND</text>
<text x="196.6" y="116.1">BC337</text>
<text x="198.8" y="119.7">220</text>
<text x="199.8" y="124.5">R5</text>
<text x="239.8" y="122.1">SSR-RESISTOR-2</text>
<text x="239.8" y="127.1">SSR-RESISTOR-1</text>
<text x="229.6" y="136.4" transform="rotate(-90 229.6 136.4)">AGND</text>
<text x="102.6" y="139">IC1</text>
<text x="123" y="144" transform="rotate(-90 123 144)">VCC</text>
<text x="135.2" y="149.1" transform="rotate(-90 135.2 149.1)">D4</text>
<text x="138" y="149.1" transform="rotate(-90 138 149.1)">1N4001</text>
<text x="142.8" y="149.1" transform="rotate(-90 142.8 149.1)">D5</text>
<text x="145.6" y="149.1" transform="rotate(-90 145.6 149.1)">1N4001</text>
<text x="92.1" y="162.8" transform="rotate(-90 92.1 162.8)">C3</text>
<text x="97.2" y="162.8" transform="rotate(-90 97.2 162.8)">100nF</text>
<text x="114.6" y="173.2" transform="rotate(-90 114.6 173.2)">FTDI</text>
<text x="138.2" y="179.6" transform="rotate(-90 138.2 179.6)">AGND</text>
</g>
<text font-size="2.5" fill="#008000" x="26.5" y="47.5">ESD Protection - prevent HV prog. mode</text>
<g font-size="2.1" fill="#808080">
<text x="263.4" y="29.8" transform="rotate(-90 263.4 29.8)">POWER-1</text>
<text x="265.9" y="29.8" transform="rotate(-90 265.9 29.8)">POWER-2</text>
<text x="99.1" y="70">1</text>
<text x="105" y="71.1">PC6(/RESET/PCI14)</text>
<text x="129.4" y="71.1">(PCI8/ADC0)PC0</text>
<text x="150.7" y="70">23</text>
<text x="97.9" y="75.1">22</text>
<text x="97.9" y="77.6">21</text>
<text x="105" y="76.2">AGND</text>
<text x="128.3" y="76.2">(PCI10/ADC2)PC2</text>
<text x="129.4" y="73.7">(PCI9/ADC1)PC1</text>
<text x="150.7" y="77.6">26</text>
<text x="150.7" y="75.1">25</text>
<text x="150.7" y="72.6">24</text>
<text x="97.9" y="80.2">20</text>
<text x="105" y="78.8">AREF</text>
<text x="105" y="81.3">AVCC</text>
<text x="123.3" y="81.3">(PCI12/ADC4/SDA)PC4</text>
<text x="123.6" y="83.8">(PCI13/ADC5/SCL)PC5</text>
<text x="128.4" y="78.8">(PCI11/ADC3)PC3</text>
<text x="150.7" y="82.7">28</text>
<text x="150.7" y="80.2">27</text>
<text x="99.1" y="87.8">9</text>
<text x="105" y="88.9">PB6(XTAL1/TOSC1/PCI6)</text>
<text x="97.9" y="92.9">10</text>
<text x="105" y="94">PB7(XTAL2/TOSC2/PCI7)</text>
<text x="150.7" y="95.4">2</text>
<text x="99.1" y="100.5">8</text>
<text x="105" y="101.6">GND</text>
<text x="129.3" y="101.6">(PCI18/INT0)PD2</text>
<text x="129.5" y="96.5">(PCI16/RXD)PD0</text>
<text x="129.7" y="99.1">(PCI17/TXD)PD1</text>
<text x="150.7" y="100.5">4</text>
<text x="150.7" y="98">3</text>
<text x="99.1" y="105.6">7</text>
<text x="105" y="106.7">VCC</text>
<text x="122.9" y="104.2">(PCI19/INT1/OC2B)PD3</text>
<text x="126.5" y="106.7">(PCI20/XCK/T0)PD4</text>
<text x="150.7" y="105.6">6</text>
<text x="150.7" y="103">5</text>
<text x="123.4" y="111.8">(PCI22/AIN0OC0A)PD6</text>
<text x="125" y="109.2">(PCI21/T1/OC0B)PD5</text>
<text x="150.7" y="113.2">13</text>
<text x="150.7" y="110.7">12</text>
<text x="150.7" y="108.1">11</text>
<text x="125.2" y="119.4">(PCI0/ICP/CLKO)PB0</text>
<text x="129.2" y="114.3">(PCI23/AIN1)PD7</text>
<text x="150.7" y="118.3">14</text>
<text x="123" y="121.9">(PCI1/OC1A/OC1S)PB1</text>
<text x="126" y="124.5">(PCI2/SS/OC1B)PB2</text>
<text x="150.7" y="125.9">17</text>
<text x="150.7" y="123.4">16</text>
<text x="150.7" y="120.8">15</text>
<text x="123.4" y="127">(PCI3/MOSI/OC2A)PB3</text>
<text x="129.8" y="129.6">(PCI4/MISO)PB4</text>
<text x="150.7" y="131">19</text>
<text x="150.7" y="128.4">18</text>
<text x="130.8" y="132.1">(PCI5/SCK)PB5</text>
<text x="117.5" y="167.1" transform="rotate(-90 117.5 167.1)">6</text>
<text x="120.1" y="167.1" transform="rotate(-90 120.1 167.1)">5</text>
<text x="122.6" y="167.1" transform="rotate(-90 122.6 167.1)">4</text>
<text x="125.1" y="167.1" transform="rotate(-90 125.1 167.1)">3</text>
<text x="127.7" y="167.1" transform="rotate(-90 127.7 167.1)">2</text>
<text x="130.2" y="167.1" transform="rotate(-90 130.2 167.1)">1</text>
</g>
<g font-size="1.8" fill="#800000">
<text x="258.7" y="57">+</text>
<text x="258.7" y="67.2">+</text>
</g>
</svg>
